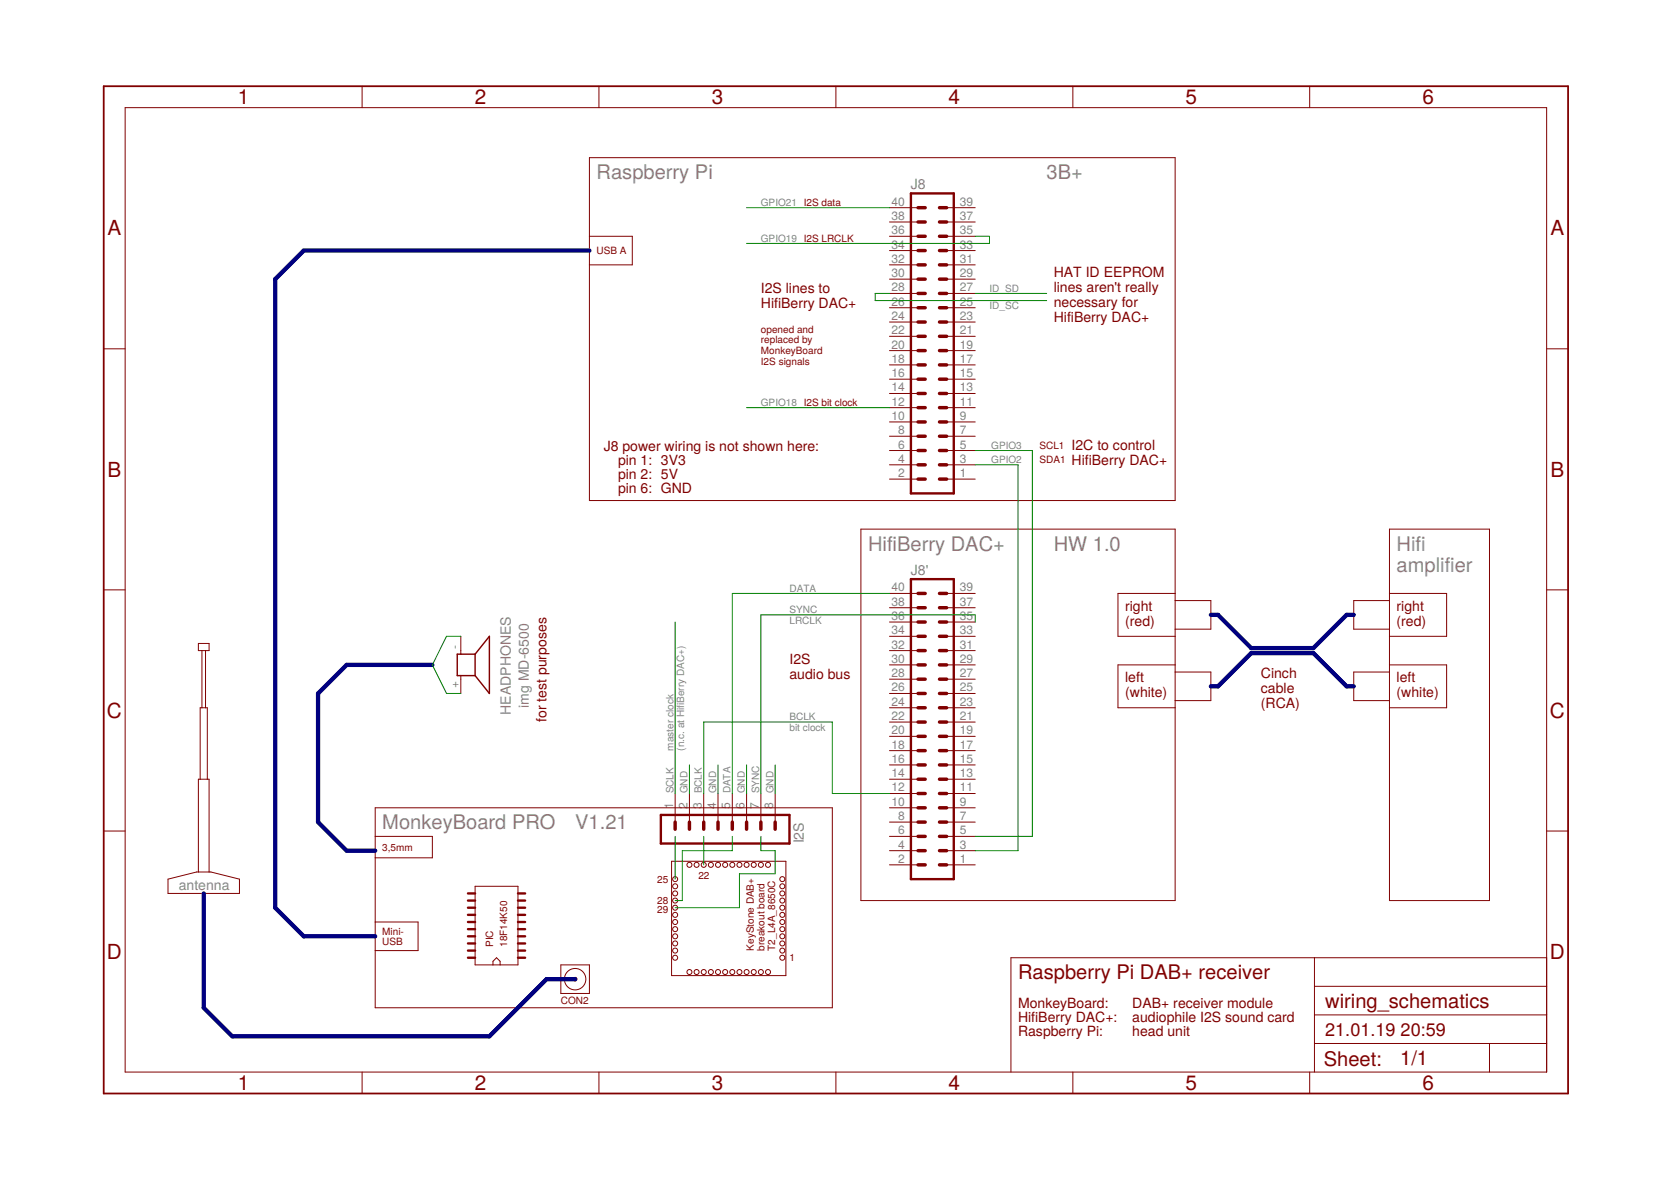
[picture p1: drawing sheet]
<svg xmlns="http://www.w3.org/2000/svg" width="297mm" height="210mm" viewBox="0 0 297 210" stroke-linecap="round" stroke-linejoin="round" font-family="sans-serif">
<g fill="none" stroke="#800000" stroke-width=".18">
<path d="M22.2 19.1h252.7v171.4h-252.7zM64.4 15.3v3.8M106.5 15.3v3.8M148.6 15.3v3.8M190.7 15.3v3.8M232.8 15.3v3.8M104.8 28h104.1v61h-104.1zM158.1 39.5h5.1M158.1 36.9h5.1M168.3 39.5h5.1M168.3 36.9h5.1M104.8 42h7.6v5.1h-7.6"/>
<path d="M158.1 42h5.1M158.1 47.1h5.1M158.1 59.8h5.1M158.1 57.2h5.1M158.1 54.7h5.1M158.1 52.2h5.1M158.1 49.6h5.1M158.1 44.5h5.1M168.3 42h5.1M168.3 47.1h5.1M168.3 59.8h5.1M168.3 57.2h5.1"/>
<path d="M168.3 54.7h5.1M168.3 52.2h5.1M168.3 49.6h5.1M168.3 44.5h5.1M18.4 62h3.8M158.1 77.5h5.1M158.1 75h5.1M158.1 72.5h5.1M158.1 69.9h5.1M158.1 67.4h5.1M158.1 64.9h5.1M158.1 62.3h5.1"/>
<path d="M168.3 77.5h5.1M168.3 75h5.1M168.3 72.5h5.1M168.3 69.9h5.1M168.3 67.4h5.1M168.3 64.9h5.1M168.3 62.3h5.1M274.9 62h3.8M153 94h55.9v66.1h-55.9zM158.1 85.2h5.1M158.1 82.6h5.1M158.1 80.1h5.1"/>
<path d="M168.3 85.2h5.1M168.3 82.6h5.1M168.3 80.1h5.1M247 94h17.8v66.1h-17.8zM18.4 104.8h3.8M35.3 114.4h1.9v1.2h-1.9zM35.9 115.6v10.2M36.5 115.6v10.2M81.9 113.1v3.2M158.1 105.5h5.1M158.1 113.1h5.1M158.1 118.2h5.1"/>
<path d="M158.1 115.6h5.1M158.1 110.6h5.1M158.1 108h5.1M168.3 105.5h5.1M168.3 113.1h5.1M168.3 118.2h5.1M168.3 115.6h5.1M168.3 110.6h5.1M168.3 108h5.1M208.9 105.5h-10.2v7.6h10.2M208.9 118.2h-10.2v7.6h10.2M208.9 119.4h6.3v5.1h-6.3"/>
<path d="M208.9 106.7h6.3v5.1h-6.3M247 105.5h10.2v7.6h-10.2M247 118.2h10.2v7.6h-10.2M247 119.4h-6.4v5.1h6.4M247 106.7h-6.4v5.1h6.4M274.9 104.8h3.8M35.6 138.5v-12.7h1.3v12.7M81.9 120.1v3.2M158.1 125.8h5.1M158.1 138.5h5.1M158.1 136h5.1M158.1 133.4h5.1"/>
<path d="M158.1 130.9h5.1M158.1 128.3h5.1M158.1 123.3h5.1M158.1 120.7h5.1M168.3 125.8h5.1M168.3 138.5h5.1M168.3 136h5.1M168.3 133.4h5.1M168.3 130.9h5.1M168.3 128.3h5.1M168.3 123.3h5.1M168.3 120.7h5.1"/>
<path d="M18.4 147.7h3.8M29.9 156.3l5-1.3h2.6l5.1 1.3v2.5h-12.7zM35.3 155v-16.5h1.9v16.5M66.7 143.6h81.3v35.5h-81.3zM66.7 148.7h10.2v3.8h-10.2M84.5 157.5h7.6v14h-7.6zM119.4 153.1h20.3v20.3h-20.3zM120 141v5.1M122.6 141v5.1M125.1 141v5.1M127.6 141v5.1M130.2 141v5.1"/>
<path d="M132.7 141v5.1M135.3 141v5.1M137.8 141v5.1M158.1 143.6h5.1M158.1 148.7h5.1M158.1 153.7h5.1M158.1 151.2h5.1M158.1 146.1h5.1M158.1 141h5.1M168.3 143.6h5.1M168.3 148.7h5.1M168.3 153.7h5.1"/>
<path d="M168.3 151.2h5.1M168.3 146.1h5.1M168.3 141h5.1M274.9 147.7h3.8M66.7 163.9h7.6v5.1h-7.6M87.6 171.5v-.6l.7-.7 .6 .7v.6M99.7 171.5h5.1v5.1h-5.1zM233.7 170.2v20.3M233.7 175.3h41.2M274.9 170.2h-95.2v20.3M64.4 190.5v3.9M106.5 190.5v3.9"/>
<path d="M148.6 190.5v3.9M190.7 190.5v3.9M232.8 190.5v3.9M233.7 185.5h41.2M233.7 180.4h41.2M264.8 185.5v5"/>
<circle cx="120" cy="157.5" r=".44"/>
<circle cx="120" cy="156.3" r=".44"/>
<circle cx="120" cy="158.8" r=".44"/>
<circle cx="122.6" cy="153.7" r=".44"/>
<circle cx="123.8" cy="153.7" r=".44"/>
<circle cx="125.1" cy="153.7" r=".44"/>
<circle cx="126.4" cy="153.7" r=".44"/>
<circle cx="127.6" cy="153.7" r=".44"/>
<circle cx="128.9" cy="153.7" r=".44"/>
<circle cx="130.2" cy="153.7" r=".44"/>
<circle cx="131.4" cy="153.7" r=".44"/>
<circle cx="132.7" cy="153.7" r=".44"/>
<circle cx="134" cy="153.7" r=".44"/>
<circle cx="135.3" cy="153.7" r=".44"/>
<circle cx="136.5" cy="153.7" r=".44"/>
<circle cx="139.1" cy="158.8" r=".44"/>
<circle cx="139.1" cy="157.5" r=".44"/>
<circle cx="139.1" cy="156.3" r=".44"/>
<circle cx="102.2" cy="174" r="1.91"/>
<circle cx="102.2" cy="174" r=".32"/>
<circle cx="120" cy="160.1" r=".44"/>
<circle cx="120" cy="170.2" r=".44"/>
<circle cx="120" cy="169" r=".44"/>
<circle cx="120" cy="161.3" r=".44"/>
<circle cx="120" cy="162.6" r=".44"/>
<circle cx="120" cy="167.7" r=".44"/>
<circle cx="120" cy="165.1" r=".44"/>
<circle cx="120" cy="163.9" r=".44"/>
<circle cx="120" cy="166.4" r=".44"/>
<circle cx="122.6" cy="172.8" r=".44"/>
<circle cx="123.8" cy="172.8" r=".44"/>
<circle cx="125.1" cy="172.8" r=".44"/>
<circle cx="126.4" cy="172.8" r=".44"/>
<circle cx="127.6" cy="172.8" r=".44"/>
<circle cx="128.9" cy="172.8" r=".44"/>
<circle cx="130.2" cy="172.8" r=".44"/>
<circle cx="131.4" cy="172.8" r=".44"/>
<circle cx="132.7" cy="172.8" r=".44"/>
<circle cx="134" cy="172.8" r=".44"/>
<circle cx="135.3" cy="172.8" r=".44"/>
<circle cx="136.5" cy="172.8" r=".44"/>
<circle cx="139.1" cy="160.1" r=".44"/>
<circle cx="139.1" cy="170.2" r=".44"/>
<circle cx="139.1" cy="169" r=".44"/>
<circle cx="139.1" cy="166.4" r=".44"/>
<circle cx="139.1" cy="165.1" r=".44"/>
<circle cx="139.1" cy="163.9" r=".44"/>
<circle cx="139.1" cy="162.6" r=".44"/>
<circle cx="139.1" cy="161.3" r=".44"/>
<circle cx="139.1" cy="167.7" r=".44"/>
</g>
<g fill="none" stroke="#800000" stroke-width=".42">
<path d="M161.9 34.4h7.6v53.3h-7.6zM161.9 102.9h7.6v53.4h-7.6zM83.2 158.8h1.3M92.1 158.8h1.2M117.5 144.8h22.8v5.1h-22.8zM83.2 170.2h1.3M83.2 169h1.3M83.2 167.7h1.3M83.2 166.4h1.3M83.2 165.1h1.3M83.2 163.9h1.3M83.2 162.6h1.3"/>
<path d="M83.2 161.3h1.3M83.2 160.1h1.3M92.1 170.2h1.2M92.1 169h1.2M92.1 167.7h1.2M92.1 166.4h1.2M92.1 165.1h1.2M92.1 163.9h1.2M92.1 162.6h1.2M92.1 161.3h1.2M92.1 160.1h1.2"/>
</g>
<path d="M18.4 15.3h260.3v179.1h-260.3z" fill="none" stroke="#800000" stroke-width=".32"/>
<g fill="none" stroke="#800000" stroke-width=".61">
<path d="M163.2 39.5h1.3M163.2 36.9h1.3M167 39.5h1.3M167 36.9h1.3M163.2 54.7h1.3M163.2 57.2h1.3M163.2 59.8h1.3M163.2 49.6h1.3M163.2 52.2h1.3M163.2 44.5h1.3M163.2 47.1h1.3M163.2 42h1.3"/>
<path d="M167 54.7h1.3M167 57.2h1.3M167 59.8h1.3M167 49.6h1.3M167 52.2h1.3M167 44.5h1.3M167 47.1h1.3M167 42h1.3M163.2 75h1.3M163.2 77.5h1.3M163.2 67.4h1.3M163.2 69.9h1.3"/>
<path d="M163.2 72.5h1.3M163.2 62.3h1.3M163.2 64.9h1.3M167 75h1.3M167 77.5h1.3M167 67.4h1.3M167 69.9h1.3M167 72.5h1.3M167 62.3h1.3M167 64.9h1.3M163.2 80.1h1.3M163.2 82.6h1.3"/>
<path d="M163.2 85.2h1.3M167 80.1h1.3M167 82.6h1.3M167 85.2h1.3M163.2 118.2h1.3M163.2 113.1h1.3M163.2 115.6h1.3M163.2 110.6h1.3M163.2 108h1.3M163.2 105.5h1.3M167 118.2h1.3M167 113.1h1.3"/>
<path d="M167 115.6h1.3M167 110.6h1.3M167 108h1.3M167 105.5h1.3M163.2 136h1.3M163.2 138.5h1.3M163.2 130.9h1.3M163.2 133.4h1.3M163.2 123.3h1.3M163.2 125.8h1.3M163.2 128.3h1.3M163.2 120.7h1.3"/>
<path d="M167 136h1.3M167 138.5h1.3M167 130.9h1.3M167 133.4h1.3M167 123.3h1.3M167 125.8h1.3M167 128.3h1.3M167 120.7h1.3M120 146.1v1.3M122.6 146.1v1.3M125.1 146.1v1.3M127.6 146.1v1.3"/>
<path d="M130.2 146.1v1.3M132.7 146.1v1.3M135.3 146.1v1.3M137.8 146.1v1.3M163.2 148.7h1.3M163.2 151.2h1.3M163.2 153.7h1.3M163.2 143.6h1.3M163.2 146.1h1.3M163.2 141h1.3M167 148.7h1.3M167 151.2h1.3"/>
<path d="M167 153.7h1.3M167 143.6h1.3M167 146.1h1.3M167 141h1.3"/>
</g>
<path d="M84.5 116.3h-3.2v3.8h3.2M84.5 116.3v3.8M84.5 116.3l2.5-3.2v10.2l-2.5-3.2" fill="none" stroke="#800000" stroke-width=".25"/>
<path d="M104.8 44.5h-50.8l-5.1 5.1v111.7l5.1 5.1h12.7M76.9 118.2h-15.3l-5.1 5.1v22.8l5.1 5.1h5.1M215.2 109.3h1.3l5.9 5.9h11.1l5.9-5.9h1.2M215.2 122h1.3l5.9-5.9h11.1l5.9 5.9h1.2M36.2 158.8v20.3l5.1 5.1h45.7l10.2-10.2h5" fill="none" stroke="#000080" stroke-width=".76"/>
<g fill="none" stroke="#008000" stroke-width=".18">
<path d="M132.7 36.9h25.4M158.1 52.2h-2.5v1.2h30.5M173.4 52.2h12.7M173.4 42h2.5v1.3h-43.2M132.7 72.5h25.4M173.4 82.6h7.6v68.6h-7.6M173.4 80.1h10.1v68.6h-10.1M81.9 113.1h-2.5l-2.5 5.1 2.5 5.1h2.5M120 110.6v30.4M158.1 105.5h-27.9v35.5M173.4 110.6v-1.3h-38.1v31.7M122.6 136v5"/>
<path d="M127.6 136v5M132.7 136v5M137.8 136v5M120 148.7v7.6M125.1 141v-12.7h22.9v12.7h10.1M125.1 148.7v5M130.2 148.7v2.5h-8.9v8.9h-1.3M135.3 148.7v2.5h2.5v4.1h-6.4v6h-11.4"/>
</g>
<g font-size="3.7" fill="#800000">
<text x="42.3" y="18.5">1</text>
<text x="84.4" y="18.5">2</text>
<text x="126.5" y="18.5">3</text>
<text x="168.6" y="18.5">4</text>
<text x="210.7" y="18.5">5</text>
<text x="252.9" y="18.5">6</text>
<text x="19.1" y="41.9">A</text>
<text x="275.6" y="41.9">A</text>
<text x="19.1" y="84.7">B</text>
<text x="275.6" y="84.7">B</text>
<text x="19" y="127.6">C</text>
<text x="275.5" y="127.6">C</text>
<text x="19" y="170.4">D</text>
<text x="275.5" y="170.4">D</text>
<text x="42.3" y="193.7">1</text>
<text x="84.4" y="193.7">2</text>
<text x="126.5" y="193.7">3</text>
<text x="168.6" y="193.7">4</text>
<text x="210.7" y="193.7">5</text>
<text x="252.9" y="193.7">6</text>
</g>
<g font-size="3.6" fill="#808080">
<text x="106.1" y="31.8">Raspberry Pi</text>
<text x="186" y="31.8">3B+</text>
<text x="154.3" y="97.9">HifiBerry DAC+</text>
<text x="187.3" y="97.9">HW 1.0</text>
<text x="248.3" y="97.9">Hifi</text>
<text x="248.3" y="101.7">amplifier</text>
<text x="68" y="147.4">MonkeyBoard PRO</text>
<text x="102.2" y="147.4">V1.21</text>
</g>
<g font-size="3.6" fill="#800000">
<text x="181" y="174">Raspberry Pi DAB+ receiver</text>
<text x="235.6" y="179.1">wiring_schematics</text>
<text x="235.3" y="189.4">Sheet:</text>
<text x="248.9" y="189.3">1/1</text>
</g>
<g font-size="3.2" fill="#800000">
<text x="235.6" y="184.2">21.01.19</text>
<text x="249" y="184.2">20:59</text>
</g>
<g font-size="2.5" fill="#808080">
<text x="161.9" y="33.6">J8</text>
<text x="161.9" y="102.2">J8'</text>
<text x="94" y="125.8" transform="rotate(-90 94 125.8)">img MD-6500</text>
<text x="90.8" y="127.1" transform="rotate(-90 90.8 127.1)">HEADPHONES</text>
<text x="142.9" y="149.9" transform="rotate(-90 142.9 149.9)">I2S</text>
<text x="31.8" y="158.2">antenna</text>
</g>
<g font-size="2.5" fill="#800000">
<text x="135.3" y="52">I2S lines to</text>
<text x="187.3" y="49.2">HAT ID EEPROM</text>
<text x="187.3" y="51.9">lines aren't really</text>
<text x="135.3" y="54.7">HifiBerry DAC+</text>
<text x="187.3" y="54.6">necessary for</text>
<text x="187.3" y="57.2">HifiBerry DAC+</text>
<text x="107.3" y="80.1">J8 power wiring is not shown here:</text>
<text x="109.9" y="82.6">pin 1: 3V3</text>
<text x="190.5" y="80">I2C to control</text>
<text x="190.5" y="82.6">HifiBerry DAC+</text>
<text x="109.9" y="85.2">pin 2: 5V</text>
<text x="109.9" y="87.7">pin 6: GND</text>
<text x="200" y="108.5">right</text>
<text x="200" y="111.2">(red)</text>
<text x="248.3" y="108.5">right</text>
<text x="248.3" y="111.2">(red)</text>
<text x="140.3" y="118">I2S</text>
<text x="140.3" y="120.7">audio bus</text>
<text x="200" y="121.2">left</text>
<text x="200" y="123.9">(white)</text>
<text x="224.1" y="120.5">Cinch</text>
<text x="224.1" y="123.1">cable</text>
<text x="224.1" y="125.8">(RCA)</text>
<text x="248.3" y="121.2">left</text>
<text x="248.3" y="123.9">(white)</text>
<text x="97.2" y="128.3" transform="rotate(-90 97.2 128.3)">for test purposes</text>
<text x="181" y="179.1">MonkeyBoard:</text>
<text x="201.3" y="179.1">DAB+ receiver module</text>
<text x="181" y="181.7">HifiBerry DAC+:</text>
<text x="181" y="184.2">Raspberry Pi:</text>
<text x="201.3" y="181.7">audiophile I2S sound card</text>
<text x="201.3" y="184.2">head unit</text>
</g>
<g font-size="2.1" fill="#808080">
<text x="158.5" y="41.6">36</text>
<text x="158.5" y="39.1">38</text>
<text x="158.5" y="36.6">40</text>
<text x="170.6" y="41.6">35</text>
<text x="170.6" y="39.1">37</text>
<text x="170.6" y="36.6">39</text>
<text x="158.5" y="46.7">32</text>
<text x="158.5" y="44.2">34</text>
<text x="170.6" y="46.7">31</text>
<text x="170.6" y="44.2">33</text>
<text x="158.5" y="51.8">28</text>
<text x="158.5" y="49.3">30</text>
<text x="170.6" y="51.8">27</text>
<text x="170.6" y="49.3">29</text>
<text x="158.5" y="59.4">22</text>
<text x="158.5" y="56.9">24</text>
<text x="158.5" y="54.3">26</text>
<text x="170.6" y="59.4">21</text>
<text x="170.6" y="56.9">23</text>
<text x="170.6" y="54.3">25</text>
<text x="158.5" y="64.5">18</text>
<text x="158.5" y="62">20</text>
<text x="170.6" y="64.5">17</text>
<text x="170.6" y="62">19</text>
<text x="158.5" y="69.6">14</text>
<text x="158.5" y="67">16</text>
<text x="170.6" y="69.6">13</text>
<text x="170.6" y="67">15</text>
<text x="158.5" y="74.6">10</text>
<text x="158.5" y="72.1">12</text>
<text x="159.7" y="77.2">8</text>
<text x="170.6" y="77.2">7</text>
<text x="170.6" y="74.6">9</text>
<text x="170.6" y="72.1">11</text>
<text x="159.7" y="82.3">4</text>
<text x="159.7" y="79.7">6</text>
<text x="170.6" y="82.3">3</text>
<text x="170.6" y="79.7">5</text>
<text x="159.7" y="84.8">2</text>
<text x="170.6" y="84.8">1</text>
<text x="158.5" y="107.7">38</text>
<text x="158.5" y="105.1">40</text>
<text x="170.6" y="107.7">37</text>
<text x="170.6" y="105.1">39</text>
<text x="158.5" y="112.7">34</text>
<text x="158.5" y="110.2">36</text>
<text x="170.6" y="112.7">33</text>
<text x="170.6" y="110.2">35</text>
<text x="81.6" y="115.3" transform="rotate(-90 81.6 115.3)">-</text>
<text x="158.5" y="117.8">30</text>
<text x="158.5" y="115.3">32</text>
<text x="170.6" y="117.8">29</text>
<text x="170.6" y="115.3">31</text>
<text x="81.6" y="122.3" transform="rotate(-90 81.6 122.3)">+</text>
<text x="158.5" y="125.4">24</text>
<text x="158.5" y="122.9">26</text>
<text x="158.5" y="120.4">28</text>
<text x="170.6" y="125.4">23</text>
<text x="170.6" y="122.9">25</text>
<text x="170.6" y="120.4">27</text>
<text x="158.5" y="130.5">20</text>
<text x="158.5" y="128">22</text>
<text x="170.6" y="130.5">19</text>
<text x="170.6" y="128">21</text>
<text x="158.5" y="135.6">16</text>
<text x="158.5" y="133.1">18</text>
<text x="170.6" y="135.6">15</text>
<text x="170.6" y="133.1">17</text>
<text x="119.7" y="143.8" transform="rotate(-90 119.7 143.8)">1</text>
<text x="122.2" y="143.8" transform="rotate(-90 122.2 143.8)">2</text>
<text x="124.7" y="143.8" transform="rotate(-90 124.7 143.8)">3</text>
<text x="127.3" y="143.8" transform="rotate(-90 127.3 143.8)">4</text>
<text x="129.8" y="143.8" transform="rotate(-90 129.8 143.8)">5</text>
<text x="132.4" y="143.8" transform="rotate(-90 132.4 143.8)">6</text>
<text x="134.9" y="143.8" transform="rotate(-90 134.9 143.8)">7</text>
<text x="137.4" y="143.8" transform="rotate(-90 137.4 143.8)">8</text>
<text x="158.5" y="143.2">10</text>
<text x="158.5" y="140.7">12</text>
<text x="158.5" y="138.1">14</text>
<text x="170.6" y="143.2">9</text>
<text x="170.6" y="140.7">11</text>
<text x="170.6" y="138.1">13</text>
<text x="159.7" y="148.3">6</text>
<text x="159.7" y="145.7">8</text>
<text x="170.6" y="148.3">5</text>
<text x="170.6" y="145.7">7</text>
<text x="159.7" y="153.4">2</text>
<text x="159.7" y="150.8">4</text>
<text x="170.6" y="153.4">1</text>
<text x="170.6" y="150.8">3</text>
</g>
<g font-size="1.8" fill="#808080">
<text x="135.3" y="36.6">GPIO21 I2S data</text>
<text x="135.3" y="42.9">GPIO19 I2S LRCLK</text>
<text x="175.9" y="51.8">ID_SD</text>
<text x="175.9" y="55">ID_SC</text>
<text x="135.3" y="72.1">GPIO18 I2S bit clock</text>
<text x="176.2" y="82.3">GPIO2</text>
<text x="176.2" y="79.8">GPIO3</text>
<text x="140.3" y="105.2">DATA</text>
<text x="140.3" y="110.9">LRCLK</text>
<text x="140.3" y="109">SYNC</text>
<text x="140.3" y="129.9">bit clock</text>
<text x="140.3" y="128">BCLK</text>
<text x="119.7" y="133.4" transform="rotate(-90 119.7 133.4)">master clock</text>
<text x="121.6" y="133.4" transform="rotate(-90 121.6 133.4)">(n.c. at HifiBerry DAC+)</text>
<text x="119.7" y="141" transform="rotate(-90 119.7 141)">SCLK</text>
<text x="122.2" y="141" transform="rotate(-90 122.2 141)">GND</text>
<text x="124.8" y="141" transform="rotate(-90 124.8 141)">BCLK</text>
<text x="127.3" y="141" transform="rotate(-90 127.3 141)">GND</text>
<text x="129.9" y="141" transform="rotate(-90 129.9 141)">DATA</text>
<text x="132.4" y="141" transform="rotate(-90 132.4 141)">GND</text>
<text x="134.9" y="141" transform="rotate(-90 134.9 141)">SYNC</text>
<text x="137.5" y="141" transform="rotate(-90 137.5 141)">GND</text>
</g>
<g font-size="1.8" fill="#800000">
<text x="106.1" y="45.2">USB A</text>
<text x="135.3" y="59.1">opened and</text>
<text x="135.3" y="61">replaced by</text>
<text x="135.3" y="62.9">MonkeyBoard</text>
<text x="135.3" y="64.8">I2S signals</text>
<text x="184.8" y="82.3">SDA1</text>
<text x="184.8" y="79.8">SCL1</text>
<text x="68" y="151.2">3,5mm</text>
<text x="116.8" y="156.9">25</text>
<text x="116.8" y="160.7">28</text>
<text x="124.1" y="156.3">22</text>
<text x="68" y="166.1">Mini-</text>
<text x="116.8" y="162.3">29</text>
<text x="68" y="168">USB</text>
<text x="87.6" y="168.3" transform="rotate(-90 87.6 168.3)">PIC</text>
<text x="90.2" y="168.3" transform="rotate(-90 90.2 168.3)">18F14K50</text>
<text x="134" y="169" transform="rotate(-90 134 169)">KeyStone DAB+</text>
<text x="135.9" y="169" transform="rotate(-90 135.9 169)">breakout board</text>
<text x="137.8" y="169" transform="rotate(-90 137.8 169)">T2_L4A_8650C</text>
<text x="140.3" y="170.9">1</text>
<text x="99.7" y="178.5">CON2</text>
</g>
</svg>
